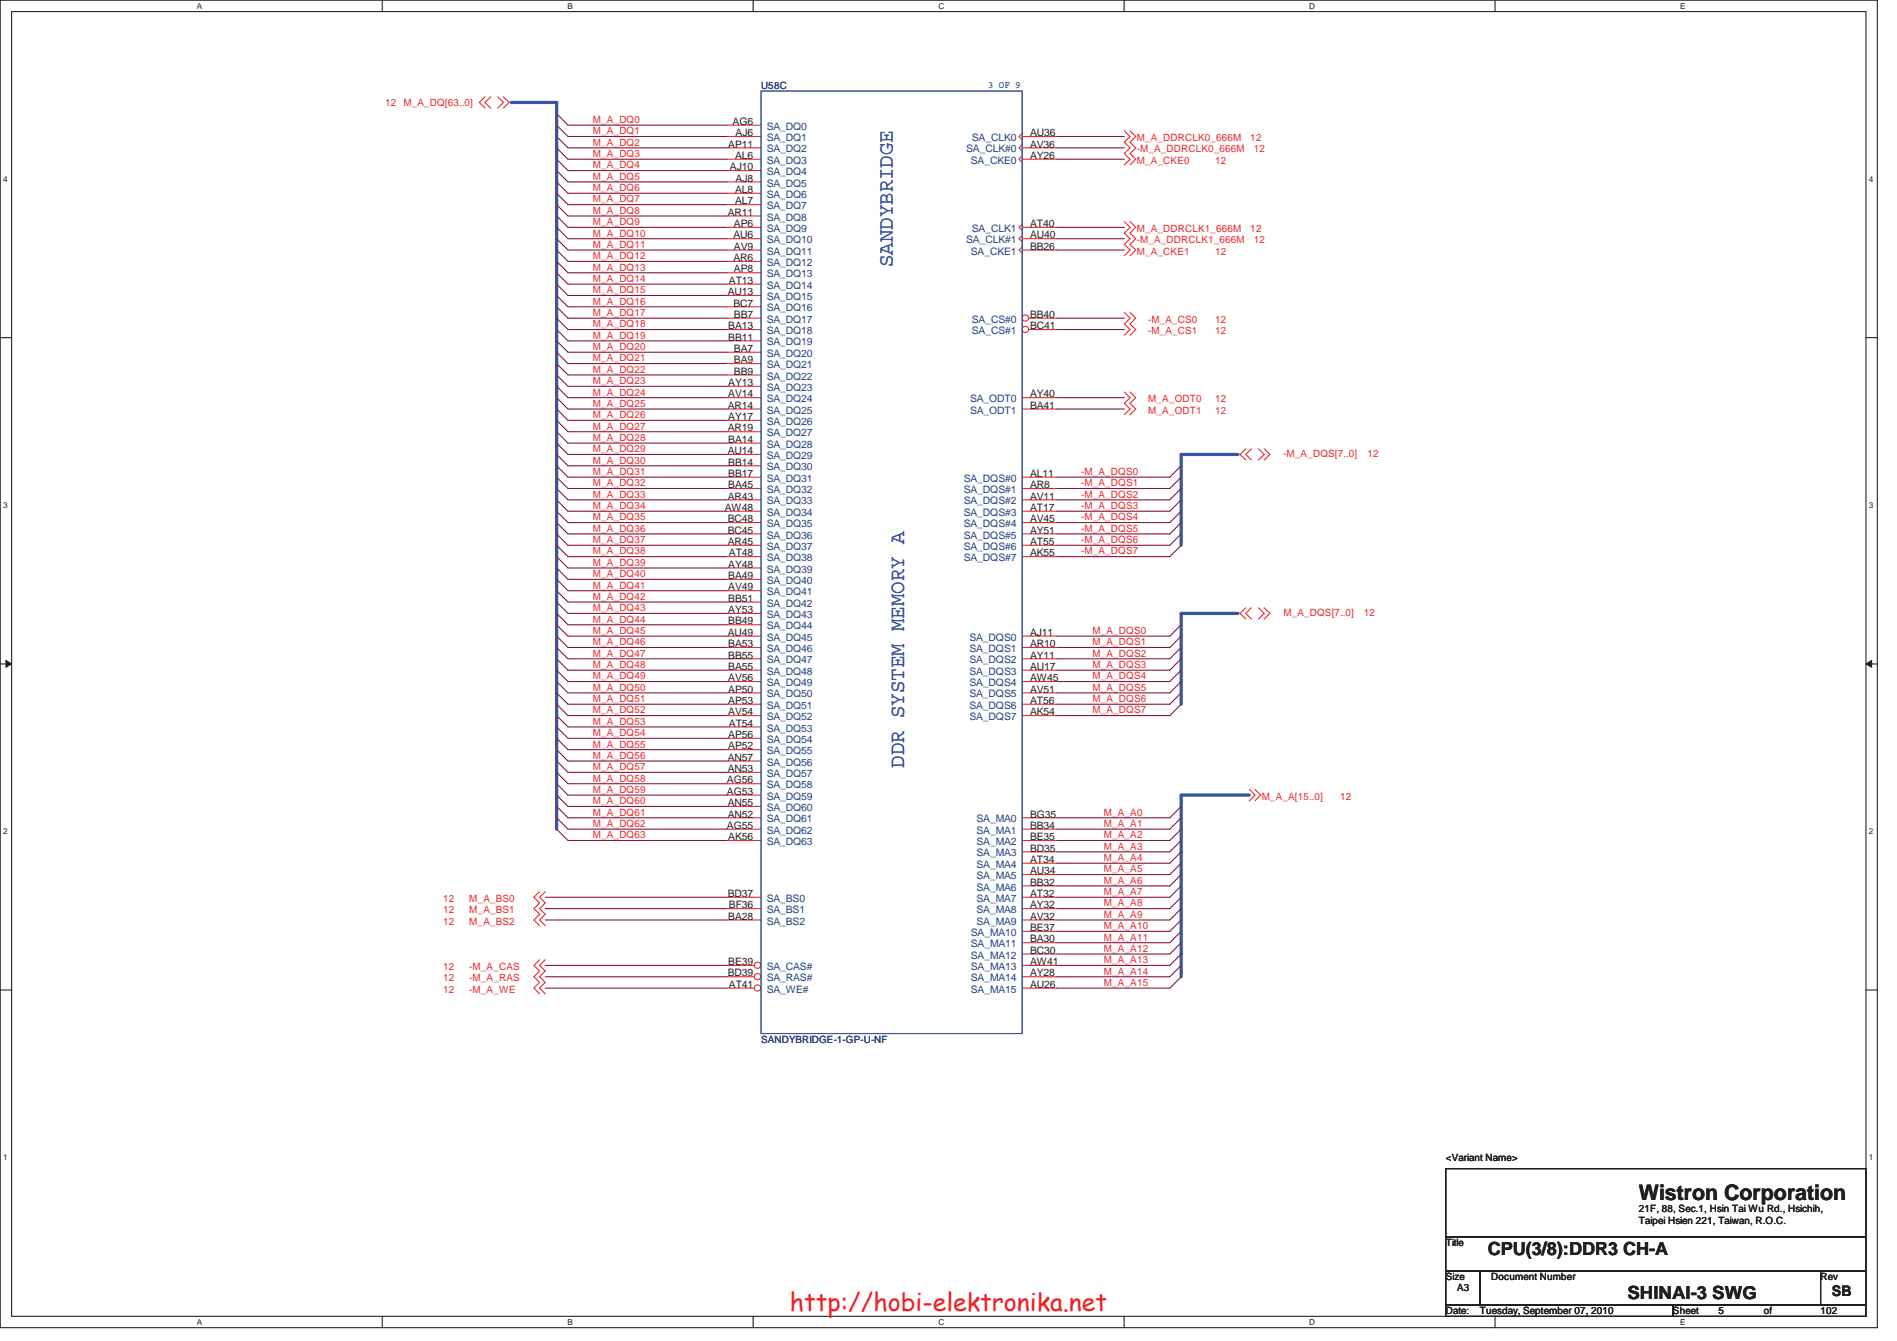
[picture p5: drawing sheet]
<svg xmlns="http://www.w3.org/2000/svg" width="297mm" height="210mm" viewBox="0 0 297 210" stroke-linecap="round" stroke-linejoin="round" font-family="sans-serif">
<path d="M0 0h294v207.9h-294zM1.8 1.8h290.4v204.3h-290.4z" fill="none" stroke="#231f20" stroke-width=".17"/>
<g fill="#fff">
<path d="M30.8 .2h.8v1.4h-.8z"/>
<path d="M30.8 206.3h.8v1.4h-.8z"/>
</g>
<path d="M59.9 0v1.8M59.9 206.1v1.8" fill="none" stroke="#231f20" stroke-width=".17"/>
<g fill="#fff">
<path d="M88.9 .2h.8v1.4h-.8z"/>
<path d="M88.9 206.3h.8v1.4h-.8z"/>
</g>
<path d="M117.9 0v1.8M117.9 206.1v1.8" fill="none" stroke="#231f20" stroke-width=".17"/>
<g fill="#fff">
<path d="M146.9 .2h.9v1.4h-.9z"/>
<path d="M146.9 206.3h.9v1.4h-.9z"/>
</g>
<path d="M176 0v1.8M176 206.1v1.8" fill="none" stroke="#231f20" stroke-width=".17"/>
<g fill="#fff">
<path d="M205 .2h.9v1.4h-.9z"/>
<path d="M205 206.3h.9v1.4h-.9z"/>
</g>
<path d="M234.1 0v1.8M234.1 206.1v1.8" fill="none" stroke="#231f20" stroke-width=".17"/>
<g fill="#fff">
<path d="M263.1 .2h.8v1.4h-.8z"/>
<path d="M263.1 206.3h.8v1.4h-.8z"/>
<path d="M.5 27.3h.7v1.4h-.7z"/>
<path d="M292.6 27.3h.7v1.4h-.7z"/>
<path d="M.5 78.4h.7v1.4h-.7z"/>
<path d="M292.6 78.4h.7v1.4h-.7z"/>
</g>
<path d="M0 52.9h1.8M292.2 52.9h1.8" fill="none" stroke="#231f20" stroke-width=".17"/>
<g fill="#fff">
<path d="M.5 129.5h.7v1.4h-.7z"/>
<path d="M292.6 129.5h.7v1.4h-.7z"/>
</g>
<path d="M0 104h1.8M292.2 104h1.8" fill="none" stroke="#231f20" stroke-width=".17"/>
<path d="M.9 103.4l.9 .6-.9 .5z" fill="#231f20"/>
<path d="M.9 103.4l.9 .6-.9 .5z" fill="none" stroke="#231f20" stroke-width=".16"/>
<path d="M292.2 104l.9-.6v1.1z" fill="#231f20"/>
<path d="M292.2 104l.9-.6v1.1z" fill="none" stroke="#231f20" stroke-width=".16"/>
<g fill="#fff">
<path d="M.5 180.5h.7v1.4h-.7z"/>
<path d="M292.6 180.5h.7v1.4h-.7z"/>
</g>
<path d="M0 155h1.8M292.2 155h1.8M226.4 183h65.8v10.7h-65.8zM226.4 193.7h65.8v5.3h-65.8zM226.4 199h5.3v5.3h-5.3zM231.7 199h53.4v5.3h-53.4zM285.1 199h7.1v5.3h-7.1zM226.4 204.3h35.6v1.8h-35.6zM262 204.3h30.2v1.8h-30.2z" fill="none" stroke="#231f20" stroke-width=".17"/>
<path d="M80 16h7.2v113.8M193.8 71.2h-8.8v14.2M193.8 96.1h-8.8v14.2M195.6 124.5h-10.6v28.4" fill="none" stroke="#3a53a4" stroke-width=".51"/>
<g fill="none" stroke="#7f1542" stroke-width=".17">
<path d="M87.2 17.8l1.7 1.8h24.9M87.2 19.6l1.7 1.8h24.9M87.2 21.4l1.7 1.8h24.9M87.2 23.2l1.7 1.7h24.9M87.2 24.9l1.7 1.8h24.9M87.2 26.7l1.7 1.8h24.9M87.2 28.5l1.7 1.8h24.9M87.2 30.3l1.7 1.7h24.9M87.2 32l1.7 1.8h24.9M87.2 33.8l1.7 1.8h24.9M87.2 35.6l1.7 1.8h24.9M87.2 37.4l1.7 1.8h24.9"/>
<path d="M87.2 39.2l1.7 1.7h24.9M165.4 21.4h10.7M165.4 23.2h10.7M165.4 24.9h10.7M165.4 35.6h10.7M165.4 37.4h10.7M165.4 39.2h10.7M87.2 56.9l1.7 1.8h24.9M87.2 58.7l1.7 1.8h24.9M87.2 40.9l1.7 1.8h24.9M87.2 42.7l1.7 1.8h24.9M87.2 44.5l1.7 1.8h24.9"/>
<path d="M87.2 46.3l1.7 1.7h24.9M87.2 48l1.7 1.8h24.9M87.2 49.8l1.7 1.8h24.9M87.2 51.6l1.7 1.8h24.9M87.2 53.4l1.7 1.8h24.9M87.2 55.2l1.7 1.7h24.9M165.4 49.8h10.7M165.4 51.6h10.7M87.2 60.5l1.7 1.8h24.9M87.2 62.3l1.7 1.7h24.9M87.2 64l1.7 1.8h24.9M87.2 65.8l1.7 1.8h24.9"/>
<path d="M87.2 67.6l1.7 1.8h24.9M87.2 69.4l1.7 1.8h24.9M87.2 71.2l1.7 1.7h24.9M87.2 72.9l1.7 1.8h24.9M87.2 74.7l1.7 1.8h24.9M87.2 76.5l1.7 1.8h24.9M87.2 78.3l1.7 1.7h24.9M165.4 62.3h10.7M165.4 64h10.7M185 72.9l-1.8 1.8h-17.8M185 74.7l-1.8 1.8h-17.8M185 76.5l-1.8 1.8h-17.8"/>
<path d="M185 78.3l-1.8 1.7h-17.8M87.2 80l1.7 1.8h24.9M87.2 81.8l1.7 1.8h24.9M87.2 83.6l1.7 1.8h24.9M87.2 85.4l1.7 1.8h24.9M87.2 87.2l1.7 1.7h24.9M87.2 88.9l1.7 1.8h24.9M87.2 90.7l1.7 1.8h24.9M87.2 92.5l1.7 1.8h24.9M87.2 94.3l1.7 1.8h24.9M87.2 96.1l1.7 1.7h24.9M87.2 97.8l1.7 1.8h24.9"/>
<path d="M87.2 99.6l1.7 1.8h24.9M185 80l-1.8 1.8h-17.8M185 81.8l-1.8 1.8h-17.8M185 83.6l-1.8 1.8h-17.8M185 85.4l-1.8 1.8h-17.8M185 97.8l-1.8 1.8h-17.8M185 99.6l-1.8 1.8h-17.8M87.2 101.4l1.7 1.8h24.9M87.2 103.2l1.7 1.7h24.9M87.2 104.9l1.7 1.8h24.9M87.2 106.7l1.7 1.8h24.9M87.2 108.5l1.7 1.8h24.9"/>
<path d="M87.2 110.3l1.7 1.8h24.9M87.2 112.1l1.7 1.7h24.9M87.2 113.8l1.7 1.8h24.9M87.2 115.6l1.7 1.8h24.9M87.2 117.4l1.7 1.8h24.9M87.2 119.2l1.7 1.7h24.9M185 101.4l-1.8 1.8h-17.8M185 103.2l-1.8 1.7h-17.8M185 104.9l-1.8 1.8h-17.8M185 106.7l-1.8 1.8h-17.8M185 108.5l-1.8 1.8h-17.8M185 110.3l-1.8 1.8h-17.8"/>
<path d="M87.2 120.9l1.7 1.8h24.9M87.2 122.7l1.7 1.8h24.9M87.2 124.5l1.7 1.8h24.9M87.2 126.3l1.7 1.8h24.9M87.2 128.1l1.7 1.7h24.9M87.2 129.8l1.7 1.8h24.9M185 126.3l-1.8 1.8h-17.8M185 128.1l-1.8 1.7h-17.8M185 129.8l-1.8 1.8h-17.8M185 138.7l-1.8 1.8h-17.8M185 131.6l-1.8 1.8h-17.8M185 133.4l-1.8 1.8h-17.8"/>
<path d="M185 135.2l-1.8 1.7h-17.8M185 136.9l-1.8 1.8h-17.8M85.4 152.9h28.4M85.4 154.7h28.4M85.4 140.5h28.4M85.4 142.3h28.4M85.4 144.1h28.4M85.4 151.2h28.4M185 151.2l-1.8 1.7h-17.8M185 152.9l-1.8 1.8h-17.8M185 140.5l-1.8 1.8h-17.8M185 142.3l-1.8 1.8h-17.8"/>
<path d="M185 149.4l-1.8 1.8h-17.8M185 144.1l-1.8 1.7h-17.8M185 145.8l-1.8 1.8h-17.8M185 147.6l-1.8 1.8h-17.8"/>
</g>
<g fill="none" stroke="#ec2426" stroke-width=".17">
<path d="M75.9 15.2l-.8 .8 .8 .9M76.8 15.2l-.9 .8 .9 .9M77.9 15.2l.9 .8-.9 .9M78.8 15.2l.9 .8-.9 .9M160.1 20.9l-.5 .5 .5 .5M160.1 35.1l-.5 .5 .5 .5M160.1 22.6l-.5 .6 .5 .5M160.1 36.9l-.5 .5 .5 .5M160.1 24.4l-.5 .5 .5 .5M160.1 38.6l-.5 .6 .5 .5M160.1 21.4h5.3M160.1 35.6h5.3"/>
<path d="M160.1 23.2h5.3M160.1 37.4h5.3M160.1 24.9h5.3M160.1 39.2h5.3M176.1 20.5l.8 .9-.8 .9 .8 .9-.8 .8 .8 .9-.8 .9M176.1 34.7l.8 .9-.8 .9 .8 .9-.8 .9 .8 .9-.8 .8M176.9 20.5l.9 .9-.9 .9 .9 .9-.9 .8 .9 .9-.9 .9M176.9 34.7l.9 .9-.9 .9 .9 .9-.9 .9 .9 .9-.9 .8M176.1 48.9l.8 .9-.8 .9 .8 .9-.8 .9M176.9 48.9l.9 .9-.9 .9 .9 .9-.9 .9M176.1 61.4l.8 .9-.8 .9 .8 .8-.8 .9M176.9 61.4l.9 .9-.9 .9 .9 .8-.9 .9"/>
<path d="M195.1 70.3l-.9 .9 .9 .8M196 70.3l-.9 .9 .9 .8M197.1 70.3l.8 .9-.8 .8M197.9 70.3l.9 .9-.9 .8M195.1 95.2l-.9 .9 .9 .8M196 95.2l-.9 .9 .9 .8M197.1 95.2l.8 .9-.8 .8M197.9 95.2l.9 .9-.9 .8M84.5 139.6l-.9 .9 .9 .9-.9 .9 .9 .9-.9 .9 .9 .8M85.4 139.6l-.9 .9 .9 .9-.9 .9 .9 .9-.9 .9 .9 .8M195.6 123.6l.9 .9-.9 .9M196.5 123.6l.9 .9-.9 .9"/>
<path d="M84.5 150.3l-.9 .9 .9 .9-.9 .8 .9 .9-.9 .9 .9 .9M85.4 150.3l-.9 .9 .9 .9-.9 .8 .9 .9-.9 .9 .9 .9"/>
</g>
<circle cx="160.6" cy="49.8" r=".5" fill="#fff"/>
<g fill="none" stroke="#ec2426" stroke-width=".17">
<path d="M161.1 49.8h4.3"/>
<circle cx="160.6" cy="49.8" r=".5"/>
</g>
<circle cx="160.6" cy="51.6" r=".5" fill="#fff"/>
<g fill="none" stroke="#ec2426" stroke-width=".17">
<path d="M113.8 19.6h5.4M113.8 21.4h5.4M113.8 23.2h5.4M113.8 24.9h5.4M113.8 26.7h5.4M113.8 28.5h5.4M113.8 30.3h5.4M113.8 32h5.4M113.8 33.8h5.4M113.8 35.6h5.4M113.8 37.4h5.4M113.8 39.2h5.4"/>
<path d="M113.8 51.6h5.4M113.8 40.9h5.4M113.8 42.7h5.4M113.8 44.5h5.4M113.8 46.3h5.4M113.8 48h5.4M113.8 49.8h5.4M113.8 53.4h5.4M113.8 55.2h5.4M113.8 56.9h5.4M113.8 58.7h5.4M161.1 51.6h4.3"/>
<path d="M113.8 62.3h5.4M113.8 64h5.4M113.8 74.7h5.4M113.8 76.5h5.4M113.8 78.3h5.4M113.8 60.5h5.4M113.8 65.8h5.4M113.8 67.6h5.4M113.8 69.4h5.4M113.8 71.2h5.4M113.8 72.9h5.4M160.1 62.3h5.3"/>
<path d="M160.1 64h5.3M160.1 74.7h5.3M160.1 76.5h5.3M160.1 78.3h5.3M113.8 99.6h5.4M113.8 81.8h5.4M113.8 83.6h5.4M113.8 85.4h5.4M113.8 87.2h5.4M113.8 80h5.4M113.8 88.9h5.4M113.8 90.7h5.4"/>
<path d="M113.8 92.5h5.4M113.8 94.3h5.4M113.8 96.1h5.4M113.8 97.8h5.4M160.1 99.6h5.3M160.1 81.8h5.3M160.1 83.6h5.3M160.1 85.4h5.3M160.1 87.2h5.3M113.8 101.4h5.4M113.8 103.2h5.4M113.8 104.9h5.4"/>
<path d="M113.8 106.7h5.4M113.8 108.5h5.4M113.8 110.3h5.4M113.8 112.1h5.4M113.8 113.8h5.4M113.8 115.6h5.4M113.8 117.4h5.4M113.8 119.2h5.4M160.1 101.4h5.3M160.1 103.2h5.3M160.1 104.9h5.3M160.1 106.7h5.3"/>
<path d="M160.1 108.5h5.3M160.1 110.3h5.3M160.1 112.1h5.3M113.8 128.1h5.4M113.8 129.8h5.4M113.8 131.6h5.4M113.8 120.9h5.4M113.8 122.7h5.4M113.8 124.5h5.4M113.8 126.3h5.4M160.1 128.1h5.3M160.1 129.8h5.3"/>
<path d="M160.1 131.6h5.3M160.1 133.4h5.3M160.1 135.2h5.3M160.1 136.9h5.3M160.1 138.7h5.3M160.1 140.5h5.3M160.1 142.3h5.3M160.1 144.1h5.3M160.1 145.8h5.3M160.1 147.6h5.3M160.1 149.4h5.3M160.1 151.2h5.3"/>
<path d="M160.1 152.9h5.3M160.1 154.7h5.3"/>
<circle cx="160.6" cy="51.6" r=".5"/>
</g>
<circle cx="118.6" cy="151.1" r=".5" fill="#fff"/>
<g fill="none" stroke="#ec2426" stroke-width=".17">
<path d="M113.8 151.2h4.3"/>
<circle cx="118.6" cy="151.1" r=".5"/>
</g>
<circle cx="118.6" cy="152.9" r=".5" fill="#fff"/>
<g fill="none" stroke="#ec2426" stroke-width=".17">
<path d="M113.8 152.9h4.3"/>
<circle cx="118.6" cy="152.9" r=".5"/>
</g>
<circle cx="118.6" cy="154.7" r=".5" fill="#fff"/>
<g fill="none" stroke="#ec2426" stroke-width=".17">
<path d="M160.1 80h5.3M113.8 140.5h5.4M113.8 142.3h5.4M113.8 144.1h5.4M113.8 154.7h4.3"/>
<circle cx="118.6" cy="154.7" r=".5"/>
</g>
<path d="M119.2 14.3h40.9v147.5h-40.9z" fill="none" stroke="#3a53a4" stroke-width=".17"/>
<text font-size="3.9" fill="#ed2024" x="123.7" y="205.2">http://hobi-elektronika.net</text>
<g font-size="3.3" fill="#3a53a4">
<text x="139.8" y="41.8" transform="rotate(-90 139.8 41.8)">SANDYBRIDGE</text>
<text x="141.6" y="120.2" transform="rotate(-90 141.6 120.2)">DDR SYSTEM MEMORY A</text>
</g>
<text font-size="3.3" fill="#231f20" x="256.6" y="187.9">Wistron Corporation</text>
<g font-size="2.8" fill="#231f20">
<text x="233" y="196.5">CPU(3/8):DDR3 CH-A</text>
<text x="254.8" y="203.4">SHINAI-3 SWG</text>
</g>
<text font-size="2.3" fill="#231f20" x="286.8" y="202.9">SB</text>
<g font-size="1.6" fill="#ec2426">
<text x="60.3" y="16.6">12 M_A_DQ[63..0]</text>
<text x="92.8" y="19.3">M_A_DQ0</text>
<text x="92.8" y="21">M_A_DQ1</text>
<text x="92.8" y="22.8">M_A_DQ2</text>
<text x="178" y="22.1">M_A_DDRCLK0_666M</text>
<text x="178" y="23.9">-M_A_DDRCLK0_666M</text>
<text x="195.8" y="22.1">12</text>
<text x="196.3" y="23.9">12</text>
<text x="92.8" y="24.6">M_A_DQ3</text>
<text x="92.8" y="26.4">M_A_DQ4</text>
<text x="92.8" y="28.1">M_A_DQ5</text>
<text x="92.8" y="29.9">M_A_DQ6</text>
<text x="178" y="25.7">M_A_CKE0</text>
<text x="190.3" y="25.7">12</text>
<text x="92.8" y="31.7">M_A_DQ7</text>
<text x="92.8" y="33.5">M_A_DQ8</text>
<text x="92.8" y="35.3">M_A_DQ9</text>
<text x="92.8" y="37">M_A_DQ10</text>
<text x="92.8" y="38.8">M_A_DQ11</text>
<text x="92.8" y="40.6">M_A_DQ12</text>
<text x="178" y="39.9">M_A_CKE1</text>
<text x="178" y="36.3">M_A_DDRCLK1_666M</text>
<text x="178" y="38.1">-M_A_DDRCLK1_666M</text>
<text x="190.3" y="39.9">12</text>
<text x="195.8" y="36.3">12</text>
<text x="196.3" y="38.1">12</text>
<text x="92.8" y="42.4">M_A_DQ13</text>
<text x="92.8" y="44.2">M_A_DQ14</text>
<text x="92.8" y="45.9">M_A_DQ15</text>
<text x="92.8" y="47.7">M_A_DQ16</text>
<text x="92.8" y="49.5">M_A_DQ17</text>
<text x="92.8" y="51.3">M_A_DQ18</text>
<text x="92.8" y="53">M_A_DQ19</text>
<text x="179.8" y="50.5">-M_A_CS0</text>
<text x="179.8" y="52.3">-M_A_CS1</text>
<text x="190.3" y="50.5">12</text>
<text x="190.3" y="52.3">12</text>
<text x="92.8" y="58.4">M_A_DQ22</text>
<text x="92.8" y="54.8">M_A_DQ20</text>
<text x="92.8" y="56.6">M_A_DQ21</text>
<text x="92.8" y="60.2">M_A_DQ23</text>
<text x="92.8" y="61.9">M_A_DQ24</text>
<text x="92.8" y="63.7">M_A_DQ25</text>
<text x="92.8" y="65.5">M_A_DQ26</text>
<text x="179.8" y="63">M_A_ODT0</text>
<text x="179.8" y="64.8">M_A_ODT1</text>
<text x="190.3" y="63">12</text>
<text x="190.3" y="64.8">12</text>
<text x="92.8" y="67.3">M_A_DQ27</text>
<text x="92.8" y="69">M_A_DQ28</text>
<text x="92.8" y="70.8">M_A_DQ29</text>
<text x="201" y="71.5">-M_A_DQS[7..0]</text>
<text x="214.1" y="71.5">12</text>
<text x="92.8" y="72.6">M_A_DQ30</text>
<text x="92.8" y="74.4">M_A_DQ31</text>
<text x="92.8" y="76.2">M_A_DQ32</text>
<text x="92.8" y="77.9">M_A_DQ33</text>
<text x="169.3" y="76.2">-M_A_DQS1</text>
<text x="169.3" y="77.9">-M_A_DQS2</text>
<text x="169.3" y="74.4">-M_A_DQS0</text>
<text x="92.8" y="79.7">M_A_DQ34</text>
<text x="92.8" y="81.5">M_A_DQ35</text>
<text x="92.8" y="83.3">M_A_DQ36</text>
<text x="169.3" y="79.7">-M_A_DQS3</text>
<text x="169.3" y="81.5">-M_A_DQS4</text>
<text x="169.3" y="83.3">-M_A_DQS5</text>
<text x="92.8" y="85">M_A_DQ37</text>
<text x="92.8" y="86.8">M_A_DQ38</text>
<text x="92.8" y="88.6">M_A_DQ39</text>
<text x="169.3" y="86.8">-M_A_DQS7</text>
<text x="169.3" y="85">-M_A_DQS6</text>
<text x="92.8" y="90.4">M_A_DQ40</text>
<text x="92.8" y="92.2">M_A_DQ41</text>
<text x="92.8" y="93.9">M_A_DQ42</text>
<text x="92.8" y="95.7">M_A_DQ43</text>
<text x="92.8" y="97.5">M_A_DQ44</text>
<text x="92.8" y="99.3">M_A_DQ45</text>
<text x="92.8" y="101">M_A_DQ46</text>
<text x="171.1" y="99.3">M_A_DQS0</text>
<text x="171.1" y="101">M_A_DQS1</text>
<text x="201" y="96.4">M_A_DQS[7..0]</text>
<text x="213.6" y="96.4">12</text>
<text x="92.8" y="102.8">M_A_DQ47</text>
<text x="92.8" y="104.6">M_A_DQ48</text>
<text x="92.8" y="106.4">M_A_DQ49</text>
<text x="171.1" y="102.8">M_A_DQS2</text>
<text x="171.1" y="104.6">M_A_DQS3</text>
<text x="171.1" y="106.4">M_A_DQS4</text>
<text x="92.8" y="108.2">M_A_DQ50</text>
<text x="92.8" y="109.9">M_A_DQ51</text>
<text x="92.8" y="111.7">M_A_DQ52</text>
<text x="92.8" y="113.5">M_A_DQ53</text>
<text x="171.1" y="111.7">M_A_DQS7</text>
<text x="171.1" y="108.2">M_A_DQS5</text>
<text x="171.1" y="109.9">M_A_DQS6</text>
<text x="92.8" y="115.3">M_A_DQ54</text>
<text x="92.8" y="117">M_A_DQ55</text>
<text x="92.8" y="118.8">M_A_DQ56</text>
<text x="92.8" y="120.6">M_A_DQ57</text>
<text x="92.8" y="122.4">M_A_DQ58</text>
<text x="92.8" y="124.2">M_A_DQ59</text>
<text x="92.8" y="125.9">M_A_DQ60</text>
<text x="197.6" y="125.2">M_A_A[15..0]</text>
<text x="209.8" y="125.2">12</text>
<text x="92.8" y="127.7">M_A_DQ61</text>
<text x="92.8" y="129.5">M_A_DQ62</text>
<text x="92.8" y="131.3">M_A_DQ63</text>
<text x="172.8" y="127.7">M_A_A0</text>
<text x="172.8" y="129.5">M_A_A1</text>
<text x="172.8" y="131.3">M_A_A2</text>
<text x="172.8" y="133.1">M_A_A3</text>
<text x="172.8" y="134.8">M_A_A4</text>
<text x="172.8" y="136.6">M_A_A5</text>
<text x="69.4" y="141.2">12</text>
<text x="69.4" y="143">12</text>
<text x="73.5" y="141.2">M_A_BS0</text>
<text x="73.5" y="143">M_A_BS1</text>
<text x="172.8" y="138.4">M_A_A6</text>
<text x="172.8" y="140.2">M_A_A7</text>
<text x="172.8" y="141.9">M_A_A8</text>
<text x="172.8" y="143.7">M_A_A9</text>
<text x="69.4" y="144.8">12</text>
<text x="73.5" y="144.8">M_A_BS2</text>
<text x="172.8" y="145.5">M_A_A10</text>
<text x="172.8" y="147.3">M_A_A11</text>
<text x="172.8" y="149.1">M_A_A12</text>
<text x="69.4" y="151.9">12</text>
<text x="69.4" y="153.7">12</text>
<text x="69.4" y="155.4">12</text>
<text x="73.5" y="151.9">-M_A_CAS</text>
<text x="73.5" y="153.7">-M_A_RAS</text>
<text x="73.5" y="155.4">-M_A_WE</text>
<text x="172.8" y="150.8">M_A_A13</text>
<text x="172.8" y="152.6">M_A_A14</text>
<text x="172.8" y="154.4">M_A_A15</text>
</g>
<g font-size="1.6" fill="#2d2d72">
<text x="119.2" y="13.9">U58C</text>
<text x="119.2" y="163.3">SANDYBRIDGE-1-GP-U-NF</text>
</g>
<text font-size="1.6" fill="#3a53a4" x="154.7" y="13.7">3 OF 9</text>
<g font-size="1.6" fill="#231f20">
<text x="114" y="23.1">AP11</text>
<text x="114.7" y="19.6">AG6</text>
<text x="115.2" y="21.3">AJ6</text>
<text x="161.3" y="23.1">AV36</text>
<text x="161.3" y="21.3">AU36</text>
<text x="114.3" y="26.7">AJ10</text>
<text x="115.1" y="24.9">AL6</text>
<text x="115.2" y="28.4">AJ8</text>
<text x="161.3" y="24.9">AY26</text>
<text x="114" y="33.8">AR11</text>
<text x="114.9" y="35.6">AP6</text>
<text x="115.1" y="30.2">AL8</text>
<text x="115.1" y="32">AL7</text>
<text x="161.3" y="35.6">AT40</text>
<text x="114.8" y="37.3">AU6</text>
<text x="114.8" y="40.9">AR6</text>
<text x="114.9" y="39.1">AV9</text>
<text x="161.3" y="37.3">AU40</text>
<text x="161.3" y="39.1">BB26</text>
<text x="114" y="46.2">AU13</text>
<text x="114.1" y="44.4">AT13</text>
<text x="114.9" y="42.7">AP8</text>
<text x="114" y="51.6">BA13</text>
<text x="114" y="53.3">BB11</text>
<text x="114.8" y="48">BC7</text>
<text x="114.9" y="49.8">BB7</text>
<text x="161.3" y="49.8">BB40</text>
<text x="161.3" y="51.6">BC41</text>
<text x="114.9" y="55.1">BA7</text>
<text x="114.9" y="56.9">BA9</text>
<text x="114.9" y="58.7">BB9</text>
<text x="114" y="64">AR14</text>
<text x="114" y="60.4">AY13</text>
<text x="114" y="62.2">AV14</text>
<text x="114" y="65.8">AY17</text>
<text x="161.3" y="62.2">AY40</text>
<text x="161.3" y="64">BA41</text>
<text x="114" y="67.6">AR19</text>
<text x="114" y="71.1">AU14</text>
<text x="114" y="69.3">BA14</text>
<text x="114" y="72.9">BB14</text>
<text x="114" y="74.7">BB17</text>
<text x="114" y="76.5">BA45</text>
<text x="161.3" y="74.7">AL11</text>
<text x="161.3" y="76.5">AR8</text>
<text x="113.5" y="80">AW48</text>
<text x="114" y="78.2">AR43</text>
<text x="114" y="81.8">BC48</text>
<text x="114" y="83.6">BC45</text>
<text x="161.3" y="78.2">AV11</text>
<text x="161.3" y="81.8">AV45</text>
<text x="161.3" y="83.6">AY51</text>
<text x="161.3" y="80">AT17</text>
<text x="114" y="85.3">AR45</text>
<text x="114" y="88.9">AY48</text>
<text x="114.1" y="87.1">AT48</text>
<text x="161.3" y="85.3">AT55</text>
<text x="161.3" y="87.1">AK55</text>
<text x="114" y="90.7">BA49</text>
<text x="114" y="92.5">AV49</text>
<text x="114" y="94.2">BB51</text>
<text x="114" y="99.6">AU49</text>
<text x="114" y="96">AY53</text>
<text x="114" y="97.8">BB49</text>
<text x="114" y="101.3">BA53</text>
<text x="161.3" y="99.6">AJ11</text>
<text x="161.3" y="101.3">AR10</text>
<text x="114" y="103.1">BB55</text>
<text x="114" y="104.9">BA55</text>
<text x="114" y="106.7">AV56</text>
<text x="161.3" y="103.1">AY11</text>
<text x="161.3" y="104.9">AU17</text>
<text x="161.3" y="106.7">AW45</text>
<text x="114" y="108.5">AP50</text>
<text x="114" y="110.2">AP53</text>
<text x="114" y="112">AV54</text>
<text x="114.1" y="113.8">AT54</text>
<text x="161.3" y="108.5">AV51</text>
<text x="161.3" y="110.2">AT56</text>
<text x="161.3" y="112">AK54</text>
<text x="114" y="119.1">AN57</text>
<text x="114" y="115.6">AP56</text>
<text x="114" y="117.3">AP52</text>
<text x="113.8" y="122.7">AG56</text>
<text x="113.8" y="124.5">AG53</text>
<text x="114" y="120.9">AN53</text>
<text x="113.8" y="129.8">AG55</text>
<text x="114" y="126.2">AN55</text>
<text x="114" y="128">AN52</text>
<text x="114" y="131.6">AK56</text>
<text x="161.3" y="128">BG35</text>
<text x="161.3" y="129.8">BB34</text>
<text x="161.3" y="131.6">BE35</text>
<text x="161.3" y="133.3">BD35</text>
<text x="161.3" y="135.1">AT34</text>
<text x="161.3" y="136.9">AU34</text>
<text x="114" y="140.5">BD37</text>
<text x="114.1" y="142.2">BF36</text>
<text x="161.3" y="138.7">BB32</text>
<text x="161.3" y="140.5">AT32</text>
<text x="161.3" y="142.2">AY32</text>
<text x="114" y="144">BA28</text>
<text x="161.3" y="144">AV32</text>
<text x="161.3" y="145.8">BE37</text>
<text x="161.3" y="147.6">BA30</text>
<text x="161.3" y="149.3">BC30</text>
<text x="114" y="152.9">BD39</text>
<text x="114" y="151.1">BE39</text>
<text x="114.1" y="154.7">AT41</text>
<text x="161.3" y="151.1">AW41</text>
<text x="161.3" y="152.9">AY28</text>
<text x="161.3" y="154.7">AU26</text>
<text x="226.4" y="181.8">&lt;Variant Name&gt;</text>
<text x="256.6" y="189.8">21F, 88, Sec.1, Hsin Tai Wu Rd., Hsichih,</text>
<text x="256.6" y="191.6">Taipei Hsien 221, Taiwan, R.O.C.</text>
<text x="226.4" y="195.1">Title</text>
<text x="226.4" y="200.4">Size</text>
<text x="228.2" y="202.2">A3</text>
<text x="233.5" y="200.4">Document Number</text>
<text x="285.1" y="200.4">Rev</text>
<text x="226.4" y="205.8">Date:</text>
<text x="231.7" y="205.8">Tuesday, September 07, 2010</text>
<text x="262" y="205.8">Sheet</text>
<text x="269.1" y="205.8">5</text>
<text x="276.2" y="205.8">of</text>
<text x="285.1" y="205.8">102</text>
</g>
<g font-size="1.6" fill="#1d437e">
<text x="120.1" y="20.3">SA_DQ0</text>
<text x="120.1" y="22.1">SA_DQ1</text>
<text x="120.1" y="23.9">SA_DQ2</text>
<text x="151.3" y="23.9">SA_CLK#0</text>
<text x="152.2" y="22.1">SA_CLK0</text>
<text x="120.1" y="25.7">SA_DQ3</text>
<text x="120.1" y="27.4">SA_DQ4</text>
<text x="120.1" y="29.2">SA_DQ5</text>
<text x="152" y="25.7">SA_CKE0</text>
<text x="120.1" y="31">SA_DQ6</text>
<text x="120.1" y="32.8">SA_DQ7</text>
<text x="120.1" y="34.5">SA_DQ8</text>
<text x="120.1" y="36.3">SA_DQ9</text>
<text x="120.1" y="38.1">SA_DQ10</text>
<text x="120.1" y="39.9">SA_DQ11</text>
<text x="120.1" y="41.7">SA_DQ12</text>
<text x="151.3" y="38.1">SA_CLK#1</text>
<text x="152" y="39.9">SA_CKE1</text>
<text x="152.2" y="36.3">SA_CLK1</text>
<text x="120.1" y="43.4">SA_DQ13</text>
<text x="120.1" y="45.2">SA_DQ14</text>
<text x="120.1" y="47">SA_DQ15</text>
<text x="120.1" y="48.8">SA_DQ16</text>
<text x="120.1" y="50.5">SA_DQ17</text>
<text x="120.1" y="52.3">SA_DQ18</text>
<text x="152.2" y="50.5">SA_CS#0</text>
<text x="152.2" y="52.3">SA_CS#1</text>
<text x="120.1" y="54.1">SA_DQ19</text>
<text x="120.1" y="55.9">SA_DQ20</text>
<text x="120.1" y="57.7">SA_DQ21</text>
<text x="120.1" y="59.4">SA_DQ22</text>
<text x="120.1" y="61.2">SA_DQ23</text>
<text x="120.1" y="63">SA_DQ24</text>
<text x="120.1" y="64.8">SA_DQ25</text>
<text x="151.9" y="63">SA_ODT0</text>
<text x="151.9" y="64.8">SA_ODT1</text>
<text x="120.1" y="66.5">SA_DQ26</text>
<text x="120.1" y="68.3">SA_DQ27</text>
<text x="120.1" y="70.1">SA_DQ28</text>
<text x="120.1" y="71.9">SA_DQ29</text>
<text x="120.1" y="73.7">SA_DQ30</text>
<text x="120.1" y="75.4">SA_DQ31</text>
<text x="120.1" y="77.2">SA_DQ32</text>
<text x="150.9" y="75.4">SA_DQS#0</text>
<text x="150.9" y="77.2">SA_DQS#1</text>
<text x="120.1" y="79">SA_DQ33</text>
<text x="120.1" y="80.8">SA_DQ34</text>
<text x="120.1" y="82.5">SA_DQ35</text>
<text x="150.9" y="79">SA_DQS#2</text>
<text x="150.9" y="82.5">SA_DQS#4</text>
<text x="150.9" y="80.8">SA_DQS#3</text>
<text x="120.1" y="84.3">SA_DQ36</text>
<text x="120.1" y="86.1">SA_DQ37</text>
<text x="120.1" y="87.9">SA_DQ38</text>
<text x="120.1" y="89.7">SA_DQ39</text>
<text x="150.9" y="84.3">SA_DQS#5</text>
<text x="150.9" y="86.1">SA_DQS#6</text>
<text x="150.9" y="87.9">SA_DQS#7</text>
<text x="120.1" y="91.4">SA_DQ40</text>
<text x="120.1" y="93.2">SA_DQ41</text>
<text x="120.1" y="95">SA_DQ42</text>
<text x="120.1" y="96.8">SA_DQ43</text>
<text x="120.1" y="98.5">SA_DQ44</text>
<text x="120.1" y="100.3">SA_DQ45</text>
<text x="151.8" y="100.3">SA_DQS0</text>
<text x="120.1" y="102.1">SA_DQ46</text>
<text x="120.1" y="103.9">SA_DQ47</text>
<text x="120.1" y="105.7">SA_DQ48</text>
<text x="120.1" y="107.4">SA_DQ49</text>
<text x="151.8" y="102.1">SA_DQS1</text>
<text x="151.8" y="103.9">SA_DQS2</text>
<text x="151.8" y="105.7">SA_DQS3</text>
<text x="151.8" y="107.4">SA_DQS4</text>
<text x="120.1" y="109.2">SA_DQ50</text>
<text x="120.1" y="111">SA_DQ51</text>
<text x="120.1" y="112.8">SA_DQ52</text>
<text x="151.8" y="109.2">SA_DQS5</text>
<text x="151.8" y="111">SA_DQS6</text>
<text x="151.8" y="112.8">SA_DQS7</text>
<text x="120.1" y="114.6">SA_DQ53</text>
<text x="120.1" y="116.3">SA_DQ54</text>
<text x="120.1" y="118.1">SA_DQ55</text>
<text x="120.1" y="119.9">SA_DQ56</text>
<text x="120.1" y="121.7">SA_DQ57</text>
<text x="120.1" y="123.4">SA_DQ58</text>
<text x="120.1" y="125.2">SA_DQ59</text>
<text x="120.1" y="127">SA_DQ60</text>
<text x="120.1" y="128.8">SA_DQ61</text>
<text x="120.1" y="130.6">SA_DQ62</text>
<text x="152.9" y="128.8">SA_MA0</text>
<text x="152.9" y="130.6">SA_MA1</text>
<text x="120.1" y="132.3">SA_DQ63</text>
<text x="152.9" y="132.3">SA_MA2</text>
<text x="152.9" y="134.1">SA_MA3</text>
<text x="152.9" y="135.9">SA_MA4</text>
<text x="152.9" y="137.7">SA_MA5</text>
<text x="120.1" y="141.2">SA_BS0</text>
<text x="120.1" y="143">SA_BS1</text>
<text x="152.9" y="139.4">SA_MA6</text>
<text x="152.9" y="141.2">SA_MA7</text>
<text x="152.9" y="143">SA_MA8</text>
<text x="120.1" y="144.8">SA_BS2</text>
<text x="152" y="146.6">SA_MA10</text>
<text x="152" y="148.3">SA_MA11</text>
<text x="152.9" y="144.8">SA_MA9</text>
<text x="120.1" y="151.9">SA_CAS#</text>
<text x="120.1" y="153.7">SA_RAS#</text>
<text x="120.1" y="155.4">SA_WE#</text>
<text x="152" y="150.1">SA_MA12</text>
<text x="152" y="151.9">SA_MA13</text>
<text x="152" y="153.7">SA_MA14</text>
<text x="152" y="155.4">SA_MA15</text>
</g>
<g font-size="1.3" fill="#231f20">
<text x="30.8" y="1.4">A</text>
<text x="88.9" y="1.4">B</text>
<text x="146.9" y="1.4">C</text>
<text x="205" y="1.4">D</text>
<text x="263.1" y="1.4">E</text>
<text x=".5" y="28.5">4</text>
<text x="292.6" y="28.5">4</text>
<text x=".5" y="79.5">3</text>
<text x="292.6" y="79.5">3</text>
<text x=".5" y="130.6">2</text>
<text x="292.6" y="130.6">2</text>
<text x=".5" y="181.7">1</text>
<text x="292.6" y="181.7">1</text>
<text x="30.8" y="207.4">A</text>
<text x="88.9" y="207.4">B</text>
<text x="146.9" y="207.4">C</text>
<text x="205" y="207.4">D</text>
<text x="263.1" y="207.4">E</text>
</g>
</svg>
